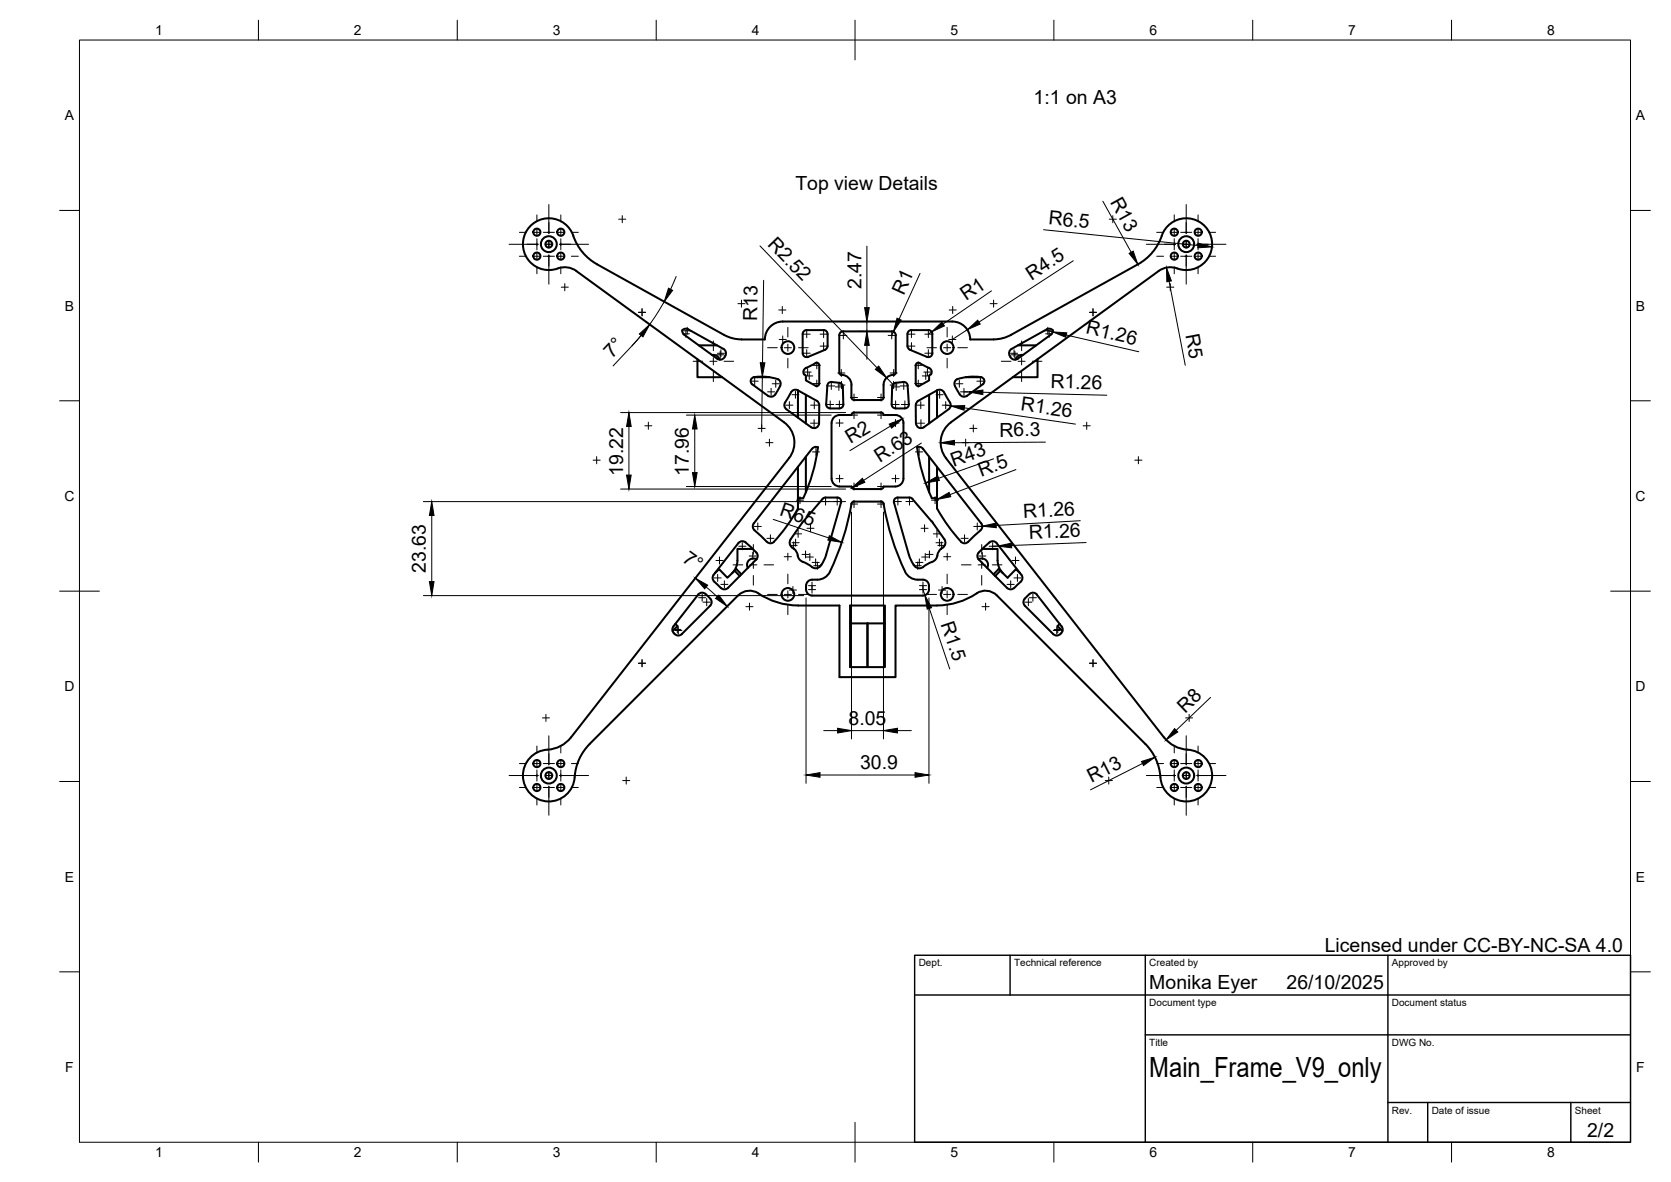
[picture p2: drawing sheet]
<svg xmlns="http://www.w3.org/2000/svg" width="420mm" height="297mm" viewBox="0 0 420 297" stroke-linecap="round" stroke-linejoin="round" font-family="sans-serif">
<!-- layer: Visible -->
<g fill="none" stroke="#000" stroke-width=".51">
<path d="M144.9 68.1l52.3 38M144.9 68.1a5.4 5.4 0 0 0-5.5-.4 6.5 6.5 0 0 1-7.8-5.1 6.5 6.5 0 0 1 5.2-7.7 6.5 6.5 0 0 1 7.7 5.3 13.1 13.1 0 0 0 5.6 6.2l32.5 18.1 1.3 .4 1.9 .4h6.5a4.5 4.5 0 0 1 4.5-4.5h42.6a4.5 4.5 0 0 1 4.5 4.5h5.9M291.3 68.1l-52.2 38M291.3 68.1a5.4 5.4 0 0 1 5.5-.4 6.5 6.5 0 0 0 7.8-5.1 6.5 6.5 0 0 0-5.2-7.7 6.5 6.5 0 0 0-7.6 5.3 13 13 0 0 1-5.7 6.2l-31.9 17.8-2.4 .9-2 .2M175.4 90.3v4.5h6.2M175.7 86.8h4.6M179.1 89.2a1.6 1.6 0 0 1 1.8 1.2M181.9 87.7l-8.8-4.9a.86 .86 0 0 0-1.3 0 .86 .86 0 0 0 .3 1.3l8.2 6.1a1.28 1.28 0 0 0 1.9-.5M181.9 87.7a1.35 1.35 0 0 1 .3 2M189.6 94.8a1.01 1.01 0 0 0-.8 .7 1.01 1.01 0 0 0 .4 1.1l3.9 2.9M189.6 94.8a13 13 0 0 1 6.1 .5M190.6 94.7l-1 .1"/>
<path d="M192.6 94.7l-2 .1M192.6 94.8h.8M195.7 95.3a1.26 1.26 0 0 1 .5 1.7M196.2 97l-.7 1.3a1.64 1.64 0 0 1-2.1 1.3l-.3-.1M200.6 98.1l4.7 2.6 .5 .5 .2 .6v4.5a1.26 1.26 0 0 1-2 1.1M201.8 84v4.7a1.01 1.01 0 0 0 1.4 1M202.1 94.1l.5 .3v1.2l2.7 1.4 .6-.2 .1-.4M202.6 99.2v7.2M202.7 92.5l-.7 .7 .2 .9M202.7 92.5l2.5-1.3 .6 .2 .2 .4v4.6M202.7 92.5h.1M202.8 83h4.3"/>
<path d="M202.8 82.9a1.01 1.01 0 0 0-1 1M207.1 82.9a1.01 1.01 0 0 1 1 1M208.1 84v2.9l-.2 .6-.4 .4-4.3 1.8M211 84.3l.1 9.4 .2 .4a2.71 2.71 0 0 1 2.8 2.6v3.2l.4 .6h7l.5-.2 .2-.4v-3.2a2.53 2.53 0 0 1 2.5-2.5M211 96.2l-2.1-.2-.5 .2-.3 .5-.3 5.1 .2 .5 .7 .3M211 96.2a1.01 1.01 0 0 1 .9 1l.1 4.4M212 83.3h12.2M212 83.3a1.01 1.01 0 0 0-1 1M224.2 83.3a1.01 1.01 0 0 1 1 1M224.7 94.2h.1M225.2 84.3v9.4l-.2 .4-.3 .1M225.2 96.2l2.2-.2 .7 .4 .1 .5 .3 4.7"/>
<path d="M225.2 96.2a1.05 1.05 0 0 0-.9 1l-.1 4.7 .5 .6 .5 .1M228.2 84v3.2l.6 .7M228.8 87.9l4.2 1.8M229.2 83h4.2M229.2 82.9a1.01 1.01 0 0 0-1 1M233.4 82.9a1.01 1.01 0 0 1 1 1M233.6 92.5h.1M233.6 92.5l-2.6-1.3-.6 .2-.1 .4v4.6M233.6 92.5l.6 .7-.1 .9M233.6 99.2v7.2M234.1 94.1l-.5 .3v1.2l-2.6 1.4-.6-.2-.1-.4M234.4 84v4.8"/>
<path d="M234.4 88.7a1.01 1.01 0 0 1-1.4 1M235.6 98.1a1.36 1.36 0 0 1 2 .9l1 1.7a1.37 1.37 0 0 1-.1 2.1l-6.2 4.6a1.28 1.28 0 0 1-2-1.1v-4.5l.1-.6 .5-.5M240.6 95.3a1.39 1.39 0 0 0-.3 2.1l.5 .9a1.64 1.64 0 0 0 2.1 1.3l.2-.1M242.8 94.8h.8M243.6 94.7l2.1 .1M245.7 94.7l.9 .1M246.7 94.8a13 13 0 0 0-6.1 .5M246.7 94.8a1.01 1.01 0 0 1 .8 .7 1.01 1.01 0 0 1-.4 1.1l-4 2.9M254.4 87.7l8.8-4.9a.86 .86 0 0 1 1.3 0 .86 .86 0 0 1-.3 1.3l-8.3 6.1a1.26 1.26 0 0 1-1.8-.5M254.4 87.7a1.35 1.35 0 0 0-.3 2M256 86.8h4.5M257.2 89.2a1.6 1.6 0 0 0-1.9 1.2"/>
<path d="M260.9 90.3v4.5h-6.2M197.2 106.1a6.3 6.3 0 0 1 1.2 9l-54.8 70.2a8.7 8.7 0 0 1-7 3.2 6.5 6.5 0 0 0-5 7.5 6.5 6.5 0 0 0 7.3 5.4 6.5 6.5 0 0 0 5.7-7 13 13 0 0 1 3.7-7.4M197.4 101.1a1.26 1.26 0 0 0 .3 1.7M197.4 101.1l1-1.7a1.69 1.69 0 0 1 2-1.4l.2 .1v6.9M197.7 102.8l6.2 4.6M200.6 117.3v10.5a37.5 37.5 0 0 1-6.4 8.6l-.7 .1-.7-.3M202.6 114.8v8.9M208.7 102.6h2.4M209.1 106.3v14M209.1 106.3a2 2 0 0 1 2-2h3l.2-.5 .4-.1h6.8l.5 .1 .2 .5h3a2 2 0 0 1 2 2v13.9a2.04 2.04 0 0 1-2.1 2.1h-2.9l-.2 .4-.5 .2h-6.8l-.4-.2-.2-.4-3-.1a2 2 0 0 1-2-2M212.1 101.6l-.3 .7-.7 .3M225.2 102.6h2.3"/>
<path d="M228.5 101.6l-.2 .7-.8 .3M230.9 100.7l4.7-2.6v6.9M233.6 114.8v8.9M235.6 117.3v8.4a4.1 4.1 0 0 0 1.1 3.9l1.1 1.7a29.3 29.3 0 0 0 4.3 5.1l.4 .1 .7-.2 2.9-2.6a1.44 1.44 0 0 0 .6-2.2M237.8 115.1l54.9 70.2M239.1 106.1a6.3 6.3 0 0 0-1.2 9M185.7 136.5l-6.3 7.9M185.7 136.5a1.39 1.39 0 0 1 2.2 .2l1.8 1.7a1.4 1.4 0 0 1 .4 2.2l-7.1 7.1a1.57 1.57 0 0 1-2.4-.6l-.7-.6a1.38 1.38 0 0 1-.5-2.1M189.3 138h-3.9a9.2 9.2 0 0 1-.3 4.6l-1 1.5M189.5 131.5a1.44 1.44 0 0 0 .7 2.2l2.6 2.5M199.6 137.9l.8 .9a2.89 2.89 0 0 0 2.4 2.8l1.3 .9M202 125.2a43.7 43.7 0 0 0 3.7-12.8h-1l-.5 .4-14.7 18.7"/>
<path d="M202 125.2l-1.1 .1-.2 .4M206.8 125.4l-5 5.8-3 4.3a1.63 1.63 0 0 0 .8 2.4v.1M206.8 125.4l.8-.4h2.9l.6 .2a.95 .95 0 0 1 .4 1.1l-3.8 13.1-1.2 2.5M229.4 125.4l5 5.8 3 4.3a1.48 1.48 0 0 1-.3 2.1M229.4 125.4l-.7-.4h-2.9l-.6 .2a1 1 0 0 0-.4 1.1l3.9 13.5 1 2.1M234.3 125.2l1.1 .1 .2 .4M234.3 125.2a43 43 0 0 1-3.7-12.8h.9l.6 .4 14.6 18.7M235.7 139.6a2.19 2.19 0 0 1-1.8 1.8l-1.8 1.1M236.6 137.9l-.7 .9-.2 .8M237.1 137.6l-.5 .4M247 138h3.8v2.9M250.6 136.5l6.2 7.9"/>
<path d="M250.6 136.5a1.39 1.39 0 0 0-2.3 .2l-1.8 1.7a1.41 1.41 0 0 0-.4 2.2l7.1 7.2a1.59 1.59 0 0 0 2.5-.7l.6-.6a1.38 1.38 0 0 0 .5-2.1M169.3 157.4a1.26 1.26 0 0 0 .1 1.7M169.8 156.8l.5 .5-1.2 1.3M178.6 152.2l-7.2 7.1a1.34 1.34 0 0 1-2-.2M178.6 152.2a1.5 1.5 0 0 0-.6-2.3 1.49 1.49 0 0 0-2.5-.5l-6.2 8M179.7 144.1l1.1-1.1 2.1 2.2 2.2-2.2 1.3 1.3M184.7 143.4l1.3 1.4M190.2 140.6a1.6 1.6 0 0 0-1.9 .2 1.6 1.6 0 0 0-.3 1.9M190.7 149.1a18 18 0 0 0 10 3.1M190.7 149.1a4 4 0 0 0-5.1 .5l-37.3 37.4M200.7 152.2h10.4v18h14.1v-18h10.4M206.2 142.3a1.49 1.49 0 0 1-2.1 .2"/>
<path d="M206.5 141.9l-.3 .5M208.7 143.7a69 69 0 0 0 5.5-17.4l.5-.3 6.8 .1h.3l.4 .5a65.1 65.1 0 0 0 5.4 17.1M208.7 143.7a4 4 0 0 1-4.5 2 1.49 1.49 0 0 0-1.5 1.5 1.78 1.78 0 0 0 1.5 2.5h27.9a1.81 1.81 0 0 0 1.5-2.5 1.49 1.49 0 0 0-1.5-1.5 4 4 0 0 1-4.5-2M213.7 152.2h8.8v15.4h-8.8zM213.7 156.7h8.8M218.1 156.7v10.9M229.7 141.9l.4 .5M230.1 142.3a1.49 1.49 0 0 0 2 .2M235.6 152.2a18.7 18.7 0 0 0 10.6-3.4 4 4 0 0 1 4.4 .8l37.4 37.4a13.7 13.7 0 0 1 3.9 9.3 6.5 6.5 0 0 0 7.6 5 6.5 6.5 0 0 0 5.3-7.3 6.5 6.5 0 0 0-7-5.7l-1.7-.5-1.5-.7-1.9-1.8M246 140.6a1.6 1.6 0 0 1 2 .2 1.6 1.6 0 0 1 .2 1.9M250.8 140.8l.4 1.8 1 1.5M251.5 143.4l-1.3 1.4"/>
<path d="M256.5 144.1l-1.1-1.1-2.1 2.2-2.2-2.2-1.3 1.3M257.7 152.2l7.1 7.1a1.34 1.34 0 0 0 2.1-.2M260.7 149.4l6.2 8M260.7 149.4a1.49 1.49 0 0 0-2.4 .5l-.3 .2a1.35 1.35 0 0 0-.3 2.1M266.4 156.8l-.5 .5 1.2 1.3M266.9 157.4a1.26 1.26 0 0 1 0 1.7"/>
<circle cx="135" cy="58.4" r=".9"/>
<circle cx="141" cy="58.4" r=".9"/>
<circle cx="295.3" cy="58.4" r=".9"/>
<circle cx="301.3" cy="58.4" r=".9"/>
<circle cx="135" cy="64.4" r=".9"/>
<circle cx="138" cy="61.4" r=".86"/>
<circle cx="138" cy="61.4" r="2"/>
<circle cx="141" cy="64.4" r=".9"/>
<circle cx="295.3" cy="64.4" r=".9"/>
<circle cx="298.3" cy="61.4" r="2"/>
<circle cx="298.3" cy="61.4" r=".86"/>
<circle cx="301.3" cy="64.4" r=".9"/>
<circle cx="198.1" cy="87.4" r="1.6"/>
<circle cx="238.2" cy="87.4" r="1.6"/>
<circle cx="198.1" cy="149.4" r="1.6"/>
<circle cx="238.2" cy="149.4" r="1.6"/>
<circle cx="135" cy="191.9" r=".9"/>
<circle cx="135" cy="197.9" r=".9"/>
<circle cx="138" cy="194.9" r=".86"/>
<circle cx="138" cy="194.9" r="2"/>
<circle cx="141" cy="191.9" r=".9"/>
<circle cx="141" cy="197.9" r=".9"/>
<circle cx="295.3" cy="197.9" r=".9"/>
<circle cx="295.3" cy="191.9" r=".9"/>
<circle cx="298.3" cy="194.9" r="2"/>
<circle cx="298.3" cy="194.9" r=".86"/>
<circle cx="301.3" cy="197.9" r=".9"/>
<circle cx="301.3" cy="191.9" r=".9"/>
</g>
<!-- layer: BORDER -->
<g fill="none" stroke="#000" stroke-width=".25">
<path d="M20 10.1h390v276.9h-390zM65 5.1v5M115 5.1v5M165 5.1v5M215 5.1v10M265 5.1v5M315 5.1v5M365 5.1v5M15 52.9h5M410 52.9h5M15 100.7h5M410 100.7h5"/>
<path d="M15 148.6h10M405 148.6h10M15 196.4h5M410 196.4h5M15 244.2h5M410 244.2h5M65 287v5M115 287v5M165 287v5M215 282.1v9.9M265 287v5M315 287v5"/>
<path d="M365 287v5"/>
</g>
<!-- layer: TITLEBLOCK -->
<path d="M230 240.1h180v46.9h-180zM230 250h180M254 240.1v9.9M288 240.1v46.9M349 240.1v46.9M288 260.1h122M349 277.1h61M359 277.1v9.9M395 277.1v9.9" fill="none" stroke="#000" stroke-width=".36"/>
<!-- layer: Smart Centers -->
<g fill="none" stroke="#000" stroke-width=".25">
<path d="M130.6 58.4h1.7M134.1 58.4h1.8M135 54v1.7M135 57.5v1.8M135 60v2.8M136.6 58.4h2.8M138 51.4v7.3M140.1 58.4h1.8M141 54v1.7M141 57.5v1.8M141 60v2.8M143.7 58.4h1.7"/>
<path d="M155.6 55.1h1.8M156.5 54.2v1.8M278.9 55.1h1.8M279.8 54.2v1.8M290.9 58.4h1.7M294.4 58.4h1.7M295.3 54v1.7M295.3 57.5v1.8M295.3 60v2.8M296.9 58.4h2.8M298.3 51.4v7.3M300.4 58.4h1.8"/>
<path d="M301.2 54v1.7M301.2 57.5v1.8M301.2 60v2.8M303.9 58.4h1.7M128 61.4h7.3M130.6 64.4h1.7M134.1 64.4h1.8M135 63.5v1.8M135 67.1v1.7M136.6 64.4h2.8M137.1 61.4h1.8M138 60.5v1.8"/>
<path d="M138 64.1v7.3M140.1 64.4h1.8M140.7 61.4h7.3M141 63.5v1.8M141 67.1v1.7M141.1 72.2h1.8M142 71.3v1.8M143.7 64.4h1.7M160.5 78.5h1.8M161.4 77.6v1.8M185.5 76.3h1.8M186.4 75.4v1.8"/>
<path d="M195.8 77.9h1.8M196.7 77v1.8M238.7 77.9h1.7M239.5 77v1.8M248.9 76.3h1.8M249.8 75.4v1.8M273.9 78.5h1.8M274.8 77.6v1.8M288.2 61.4h7.4M290.9 64.4h1.7M293.3 72.2h1.8M294.3 71.3v1.8"/>
<path d="M294.4 64.4h1.7M295.3 63.5v1.8M295.3 67.1v1.7M296.9 64.4h2.8M297.4 61.4h1.7M298.3 60.5v1.8M298.3 64.1v7.3M300.4 64.4h1.8M300.9 61.4h7.4M301.2 63.5v1.8M301.2 67.1v1.7M303.9 64.4h1.7"/>
<path d="M171.6 83.9h1.8M171.9 83.1h1.8M172.5 83v1.8M172.8 82.2v1.8M174.3 90.8h2.4M178.5 90.8h1.8M179.4 85.7v2.4M179.4 89.9v1.8M179.4 93.5v2.4M180.2 89.2h1.8M180.4 88.8h1.8M181.1 88.3v1.8"/>
<path d="M181.3 87.9v1.8M182.1 90.8h2.4M188.9 95.8h1.7M189.8 94.9v1.8M193 87.4h2.4M193 98.5h1.8M193.9 97.6v1.8M194.2 96.4h1.7M195.1 95.6v1.7M195.9 85.3h1.8M196.8 84.4v1.8M197.2 87.4h1.8"/>
<path d="M198.1 82.3v2.4M198.1 86.5v1.8M198.1 90.1v2.4M199.1 99.2h1.8M200 98.3v1.8M200.8 87.4h2.4M201.9 88.8h1.8M201.9 84h1.8M202.2 93.5h1.8M202.6 94.5h1.8M202.8 83.1v1.8M202.8 87.9v1.7"/>
<path d="M203.1 92.6v1.8M203.5 93.6v1.8M204.5 96.4h1.8M204.5 91.8h1.8M205.4 90.9v1.8M205.4 95.5v1.8M206.2 87h1.8M206.2 84h1.8M207.1 83.1v1.8M207.1 86.1v1.8M208.1 97h1.8M209 96.1v1.8"/>
<path d="M210 97.2h1.8M210.7 93.7h1.7M210.7 96.8h1.8M210.9 96.3v1.8M211.2 84.3h1.7M211.5 92.8v1.8M211.6 95.8v1.8M212 83.4v1.8M213.8 99.9h1.8M214.7 99v1.8M220.6 99.9h1.8M221.5 99v1.8"/>
<path d="M223.3 84.3h1.8M223.8 96.8h1.8M223.8 93.7h1.8M224.2 83.4v1.8M224.5 97.2h1.7M224.7 95.8v1.8M224.7 92.8v1.8M225.3 96.3v1.8M226.3 97h1.8M227.2 96.1v1.8M228.3 87h1.8M228.3 84h1.8"/>
<path d="M229.2 83.1v1.8M229.2 86.1v1.8M230 96.4h1.8M230 91.8h1.8M230.9 90.9v1.8M230.9 95.5v1.8M231.9 94.5h1.8M232.3 93.5h1.8M232.5 88.8h1.8M232.5 84h1.8M232.8 93.6v1.8M233.1 87.4h2.4"/>
<path d="M233.2 92.6v1.8M233.4 83.1v1.8M233.4 87.9v1.7M235.4 99.2h1.8M236.3 98.3v1.8M237.3 87.4h1.8M238.1 82.3v2.4M238.1 86.5v1.8M238.1 90.1v2.4M238.5 85.3h1.8M239.5 84.4v1.8M240.3 96.4h1.8"/>
<path d="M240.8 87.4h2.4M241.2 95.6v1.7M241.5 98.5h1.8M242.4 97.6v1.8M245.6 95.8h1.8M246.5 94.9v1.8M251.8 90.8h2.4M254.1 88.8h1.8M254.3 89.2h1.8M255 87.9v1.8M255.2 88.3v1.8M256 90.8h1.8"/>
<path d="M256.9 85.7v2.4M256.9 89.9v1.8M256.9 93.5v2.4M259.6 90.8h2.4M262.6 83.1h1.8M262.9 83.9h1.8M263.5 82.2v1.8M263.8 83v1.8M149.1 115.6h1.8M150 114.8v1.8M162.1 107h1.8M163 106.1v1.8"/>
<path d="M190.6 107.7h1.8M191.5 106.8v1.7M192.6 111.2h1.8M193.5 110.3v1.8M197.6 101.8h1.8M198.5 100.9v1.8M203.8 106.3h1.8M203.8 101.8h1.8M204.3 113.6h1.8M204.7 105.5v1.7M204.7 100.9v1.8M205.2 112.7v1.8"/>
<path d="M207.8 101.6h1.8M208.7 100.7v1.8M210.2 101.6h1.7M210.2 106.3h1.8M211.1 100.7v1.8M211.1 105.4v1.8M211.1 119.4v1.8M213.8 104.3h1.8M214.7 103.4v1.8M220.6 104.3h1.8M221.5 103.4v1.8M224.3 106.3h1.8"/>
<path d="M224.3 101.6h1.8M225.2 105.4v1.8M225.2 119.4v1.8M225.2 100.7v1.8M226.6 101.6h1.8M227.5 100.7v1.8M230.2 113.6h1.8M230.6 101.8h1.8M230.7 106.3h1.8M231.1 112.7v1.8M231.5 100.9v1.8M231.6 105.5v1.7"/>
<path d="M236.9 101.8h1.8M237.8 100.9v1.8M241.9 111.2h1.8M242.8 110.3v1.8M243.8 107.7h1.8M244.7 106.8v1.7M272.3 107h1.8M273.2 106.1v1.8M285.3 115.6h1.8M286.2 114.8v1.8M180.9 140v1.7M185.8 137.3h1.8"/>
<path d="M186.6 136.4v1.8M188.4 139.7h1.8M189.3 138.8v1.8M189.4 136.8v2.5M189.7 132.3h1.7M190.5 131.4v1.8M192.8 135.3h1.8M193.7 134.4v1.8M197.2 139.9h1.8M198.1 139v1.8M198.7 137.1h1.7M199.1 136.4h1.8"/>
<path d="M199.6 136.2v1.8M199.8 134.2h1.8M200 135.5v1.8M200.3 125.7h1.7M200.7 133.3v1.8M201.1 124.8v1.8M201.7 139.3h1.8M202.5 138.4v1.8M202.7 140h1.8M202.9 132.8h1.8M203.6 139.1v1.8M203.8 131.9v1.8"/>
<path d="M206.7 126h1.8M207.6 125.1v1.8M209.6 126h1.8M210.2 120.3h1.8M210.5 125.1v1.8M213.8 126.7h1.8M213.8 122.3h1.8M214.7 121.4v1.8M214.7 125.8v1.8M220.6 126.7h1.8M220.6 122.3h1.8M221.5 121.4v1.8"/>
<path d="M221.5 125.8v1.8M224.3 120.3h1.8M224.9 126h1.8M225.8 125.1v1.8M227.8 126h1.8M228.7 125.1v1.8M231.6 132.8h1.8M231.7 140h1.8M232.5 131.9v1.8M232.6 139.1v1.8M232.8 139.3h1.8M233.7 138.4v1.8"/>
<path d="M234.2 125.7h1.8M234.7 134.2h1.8M235.1 124.8v1.8M235.3 136.4h1.8M235.6 133.3v1.8M235.8 137.1h1.8M236.2 135.5v1.8M236.7 136.2v1.8M237.3 139.9h1.8M238.2 139v1.8M241.6 135.3h1.8M242.5 134.4v1.8"/>
<path d="M244.8 132.3h1.8M245.7 131.4v1.8M246.1 139.7h1.8M246.8 136.8v2.5M247 138.8v1.8M248.7 137.3h1.8M249.6 136.4v1.8M255.3 140v1.7M169.4 158.2h1.8M169.7 158.4h1.7M170.3 157.3v1.8M170.6 157.6v1.7"/>
<path d="M175.7 150.2h1.7M176.6 149.3v1.8M176.8 151.3h1.8M177.7 150.4v1.8M179.6 145.2h1.7M180 140.9h1.8M180.4 144.3v1.8M181.3 146.9h1.7M182.1 146v1.8M184.3 142h2.5M187.6 152.4h1.7M188.4 151.6v1.7"/>
<path d="M188.5 142h1.8M189.4 141v1.8M189.4 144.6v2.5M192.1 142h2.4M193 149.4h2.4M197.2 149.4h1.8M198.1 144.3v2.4M198.1 148.5v1.8M198.1 152v2.5M198.5 148.3h1.8M199.4 147.4v1.8M200.8 149.4h2.4"/>
<path d="M203.3 147.2h1.8M203.3 148.2h1.8M204.2 146.3v2.8M204.2 141.3h1.8M204.6 142.2h1.8M205.1 140.4v1.8M205.5 141.3v1.8M229.8 142.2h1.8M230.3 141.3h1.8M230.7 141.3v1.8M231.2 140.4v1.8M231.2 147.2h1.8"/>
<path d="M231.2 148.2h1.8M232.1 146.3v2.8M233.1 149.4h2.4M236 148.3h1.8M236.9 147.4v1.8M237.3 149.4h1.8M238.1 144.3v2.4M238.1 148.5v1.8M238.1 152v2.5M240.8 149.4h2.4M241.7 142h2.5M245.9 142h1.8"/>
<path d="M246.8 141v1.8M246.8 144.6v2.5M246.9 152.4h1.8M247.8 151.6v1.7M249.5 142h2.4M253.2 146.9h1.8M254.1 146v1.8M254.4 140.9h1.8M254.9 145.2h1.8M255.8 144.3v1.8M257.7 151.3h1.8M258.6 150.4v1.8"/>
<path d="M258.8 150.2h1.8M259.7 149.3v1.8M264.8 158.4h1.8M265 158.2h1.8M265.7 157.6v1.7M266 157.3v1.8M137.3 179.5v1.8M160.5 166.7h1.8M161.4 165.8v1.8M273.9 166.7h1.8M274.8 165.8v1.8M299 179.5v1.8"/>
<path d="M128 194.9h7.3M130.6 197.9h1.7M130.6 191.9h1.7M134.1 197.9h1.8M134.1 191.9h1.8M135 187.5v1.7M135 191v1.8M135 193.5v2.8M135 197v1.8M136.4 180.4h1.8M136.6 197.9h2.8M136.6 191.9h2.8"/>
<path d="M137.1 194.9h1.8M138 184.9v7.3M138 194v1.8M138 197.6v7.3M140.1 197.9h1.8M140.1 191.9h1.8M140.7 194.9h7.3M141 187.5v1.7M141 191v1.8M141 193.5v2.8M141 197v1.8M143.7 197.9h1.7"/>
<path d="M143.7 191.9h1.7M156.6 196.2h1.7M157.5 195.3v1.7M277.9 196.2h1.8M278.8 195.3v1.7M288.2 194.9h7.4M290.9 197.9h1.7M290.9 191.9h1.7M294.4 197.9h1.7M294.4 191.9h1.7M295.3 187.5v1.7M295.3 191v1.8"/>
<path d="M295.3 193.5v2.8M295.3 197v1.8M296.9 197.9h2.8M296.9 191.9h2.8M297.4 194.9h1.7M298.1 180.4h1.8M298.3 184.9v7.3M298.3 194v1.8M298.3 197.6v7.3M300.4 197.9h1.8M300.4 191.9h1.8M300.9 194.9h7.4"/>
<path d="M301.2 187.5v1.7M301.2 191v1.8M301.2 193.5v2.8M301.2 197v1.8M303.9 197.9h1.7M303.9 191.9h1.7M135 200.6v1.7M141 200.6v1.7M295.3 200.6v1.7M301.2 200.6v1.7"/>
</g>
<!-- layer: FD_Dimensions -->
<g fill="none" stroke="#000" stroke-width=".25">
<path d="M262.4 57.7l38.8 4M277.3 50.6l7.1 12.8M167 75.8a54.7 54.7 0 0 1-8.1 11.1M170 69.5l-1.4 3.2M191.1 61.8l29.4 30.6M192 70.4l-.3 20.8M218 61.9v15.4M231.3 68.7l-5.2 11.5M249.3 73.1l-12.2 8.3M269.9 65.5l-23.8 15.4M294 70.7l4 21.1M161.2 84.3l-7 7.7"/>
<path d="M191.7 94.7l-.2 13M215.9 80.8h1.2M215.9 83.3h1.2M218 80.8v2.5M218 86.8v3.5M222.9 94.9l1.8 1.9M224.6 83.4l-.4 .9M234.3 83.4l-.9 .6M242.4 98.5h1.2M243.2 82.9l-3.7 2.4M247.1 98.6l31.2 .7M263.5 83.1l1.2 .3"/>
<path d="M268.1 84.2l18.2 4.2M156 103.7h56.6M158.1 107.2v12.2M172.6 104.3h36.4M174.7 107.8v11M223.9 107.1l-10.2 6.1M231.7 111.3l-14.6 9.4M237.8 101.8l1.2 .2M242.5 102.5l27.9 4.1M249.8 115.3l-13.8 4.9M255.4 118l-16.5 6.3M262.8 111.1l-22.8 .2"/>
<path d="M106.4 126.1h106.2M108.6 129.5v16.7M156 122.9h56.6M172.6 122.3h36.4M194.4 130.5l13.9 4.7M214.1 128.7v57M222.1 128.7v57M235.6 125.5l-.5 .2M247 132.2l-1.3 .1M250.9 137.2l-1.3 .1M271.6 130.9l-21.1 1.1M273.1 136.3l-18.7 .8"/>
<path d="M106.4 149.7h95.7M177.6 147.5l2.7 2.5M202.7 150.3v46.6M232.1 148.2l.5 1.4M233.6 150.3v46.6M233.7 152.9l5.1 15.2M304.4 175.3l-8.7 8.2M206.2 194.8h23.9M207.1 183.6h3.5M214.1 183.6h8M225.7 183.6h3.5M287.3 191.9l-13.1 6.6"/>
</g>
<g fill="#000" stroke="#000" stroke-width=".25">
<path d="M168.1 72.4l1 .6-2.1 2.8zM217.4 77.3h1.2l-.6 3.5zM225.6 80l1 .4-2 3zM283.9 63.7l1-.6 1.2 3.3zM293.3 67.3l1.2 3.3-1.1 .2zM301.3 61.1l3.4 .9-3.5 .3zM160.8 83.9l2.6-2.4-1.7 3.2zM191.2 91.2h1.1l-.6 3.5zM218 83.3l.6 3.5h-1.2zM220.1 92.8l.8-.8 2 2.9zM234.3 83.4l2.5-2.5 .7 1zM243.2 82.9l2.6-2.4 .7 .9z"/>
<path d="M243.6 98.5l3.5-.5v1.2zM264.7 83.4l3.5 .2-.2 1.2zM158.1 103.7l.6 3.5h-1.2zM157.5 119.4h1.2l-.6 3.5zM174.7 104.3l.6 3.5h-1.2zM174.1 118.8h1.2l-.6 3.5zM223.6 106.6l3.3-1.3-2.7 2.3zM232.7 121.4l3.1-1.8 .4 1.1zM236.5 111.3l3.5-.6v1.1zM239 102l3.6-.1-.2 1.2zM108.6 126.1l.5 3.4h-1.1zM208.5 134.6l3.2 1.7-3.5-.6z"/>
<path d="M214.2 122.6l2.6-2.4 .7 1zM235.6 125.5l3.1-1.8 .4 1.1zM247 132.2l3.4-.7 .1 1.1zM250.9 137.2l3.4-.7 .1 1.2zM108 146.2h1.1l-.5 3.5zM174.8 145.3l3.1 1.8-.7 .9zM179.9 150.4l.8-.9 2.2 2.9zM232.6 149.6l1.6 3.1-1.1 .4zM202.7 194.8l3.5-.6v1.1zM210.6 183l3.5 .6-3.5 .6zM222.1 183.6l3.6-.6v1.2zM230.1 194.2l3.5 .6-3.5 .5z"/>
<path d="M287 191.4l3.4-1.1-2.9 2.1zM295.3 183.1l.8 .8-2.9 2z"/>
</g>
<text font-size="7" x="289" y="270.6">Main_Frame_V9_only</text>
<g font-size="4.9">
<text x="259.9" y="26.2">1:1 on A3</text>
<text x="200" y="47.7">Top view Details</text>
<text x="279.1" y="50.7" transform="rotate(61 279.1 50.7)">R13</text>
<text x="263.5" y="56.4" transform="rotate(6 263.5 56.4)">R6.5</text>
<text x="192.8" y="61.5" transform="rotate(46 192.8 61.5)">R2.52</text>
<text x="259.4" y="70.6" transform="rotate(-33 259.4 70.6)">R4.5</text>
<text x="216.6" y="72.6" transform="rotate(-90 216.6 72.6)">2.47</text>
<text x="227.2" y="74.3" transform="rotate(-65 227.2 74.3)">R1</text>
<text x="242.9" y="75.8" transform="rotate(-34 242.9 75.8)">R1</text>
<text x="190.4" y="80.6" transform="rotate(-89 190.4 80.6)">R13</text>
<text x="272.8" y="83.8" transform="rotate(13 272.8 83.8)">R1.26</text>
<text x="298" y="84.2" transform="rotate(79 298 84.2)">R5</text>
<text x="153.9" y="90.2" transform="rotate(-47 153.9 90.2)">7°</text>
<text x="264.1" y="97.5" transform="rotate(1 264.1 97.5)">R1.26</text>
<text x="256.5" y="103.1" transform="rotate(8 256.5 103.1)">R1.26</text>
<text x="213.8" y="111.5" transform="rotate(-31 213.8 111.5)">R2</text>
<text x="251.3" y="109.7">R6.3</text>
<text x="156.7" y="119.5" transform="rotate(-90 156.7 119.5)">19.22</text>
<text x="173.2" y="119.6" transform="rotate(-90 173.2 119.6)">17.96</text>
<text x="221.2" y="116.4" transform="rotate(-33 221.2 116.4)">R.63</text>
<text x="239.8" y="117.3" transform="rotate(-20 239.8 117.3)">R43</text>
<text x="246.7" y="119.8" transform="rotate(-21 246.7 119.8)">R.5</text>
<text x="195.8" y="129.5" transform="rotate(18 195.8 129.5)">R65</text>
<text x="257.4" y="130.2" transform="rotate(-3 257.4 130.2)">R1.26</text>
<text x="258.8" y="135.5" transform="rotate(-2 258.8 135.5)">R1.26</text>
<text x="107.1" y="143.9" transform="rotate(-90 107.1 143.9)">23.63</text>
<text x="171.4" y="141" transform="rotate(36 171.4 141)">7°</text>
<text x="236.5" y="156.7" transform="rotate(71 236.5 156.7)">R1.5</text>
<text x="298" y="179.3" transform="rotate(-44 298 179.3)">R8</text>
<text x="213.4" y="182.1">8.05</text>
<text x="216.3" y="193.3">30.9</text>
<text x="274.4" y="196.7" transform="rotate(-27 274.4 196.7)">R13</text>
<text x="333.1" y="239.1">Licensed under CC-BY-NC-SA 4.0</text>
<text x="289" y="248.5">Monika Eyer</text>
<text x="323.5" y="248.5">26/10/2025</text>
<text x="399.1" y="285.7">2/2</text>
</g>
<g font-size="3.5">
<text x="39" y="8.8">1</text>
<text x="89" y="8.8">2</text>
<text x="139" y="8.8">3</text>
<text x="189" y="8.8">4</text>
<text x="239" y="8.8">5</text>
<text x="289" y="8.8">6</text>
<text x="339" y="8.8">7</text>
<text x="389" y="8.8">8</text>
<text x="16.3" y="30.2">A</text>
<text x="411.3" y="30.2">A</text>
<text x="16.3" y="78">B</text>
<text x="411.3" y="78">B</text>
<text x="16.2" y="125.9">C</text>
<text x="411.2" y="125.9">C</text>
<text x="16.2" y="173.7">D</text>
<text x="411.2" y="173.7">D</text>
<text x="16.3" y="221.6">E</text>
<text x="411.3" y="221.6">E</text>
<text x="16.4" y="269.4">F</text>
<text x="411.4" y="269.4">F</text>
<text x="39" y="290.8">1</text>
<text x="89" y="290.8">2</text>
<text x="139" y="290.8">3</text>
<text x="189" y="290.8">4</text>
<text x="239" y="290.8">5</text>
<text x="289" y="290.8">6</text>
<text x="339" y="290.8">7</text>
<text x="389" y="290.8">8</text>
</g>
<g font-size="2.5">
<text x="231" y="242.9">Dept.</text>
<text x="255" y="242.9">Technical reference</text>
<text x="289" y="242.9">Created by</text>
<text x="350" y="242.9">Approved by</text>
<text x="289" y="252.8">Document type</text>
<text x="350" y="252.8">Document status</text>
<text x="289" y="262.9">Title</text>
<text x="350" y="262.9">DWG No.</text>
<text x="350" y="279.9">Rev.</text>
<text x="360" y="279.9">Date of issue</text>
<text x="396" y="279.9">Sheet</text>
</g>
</svg>
